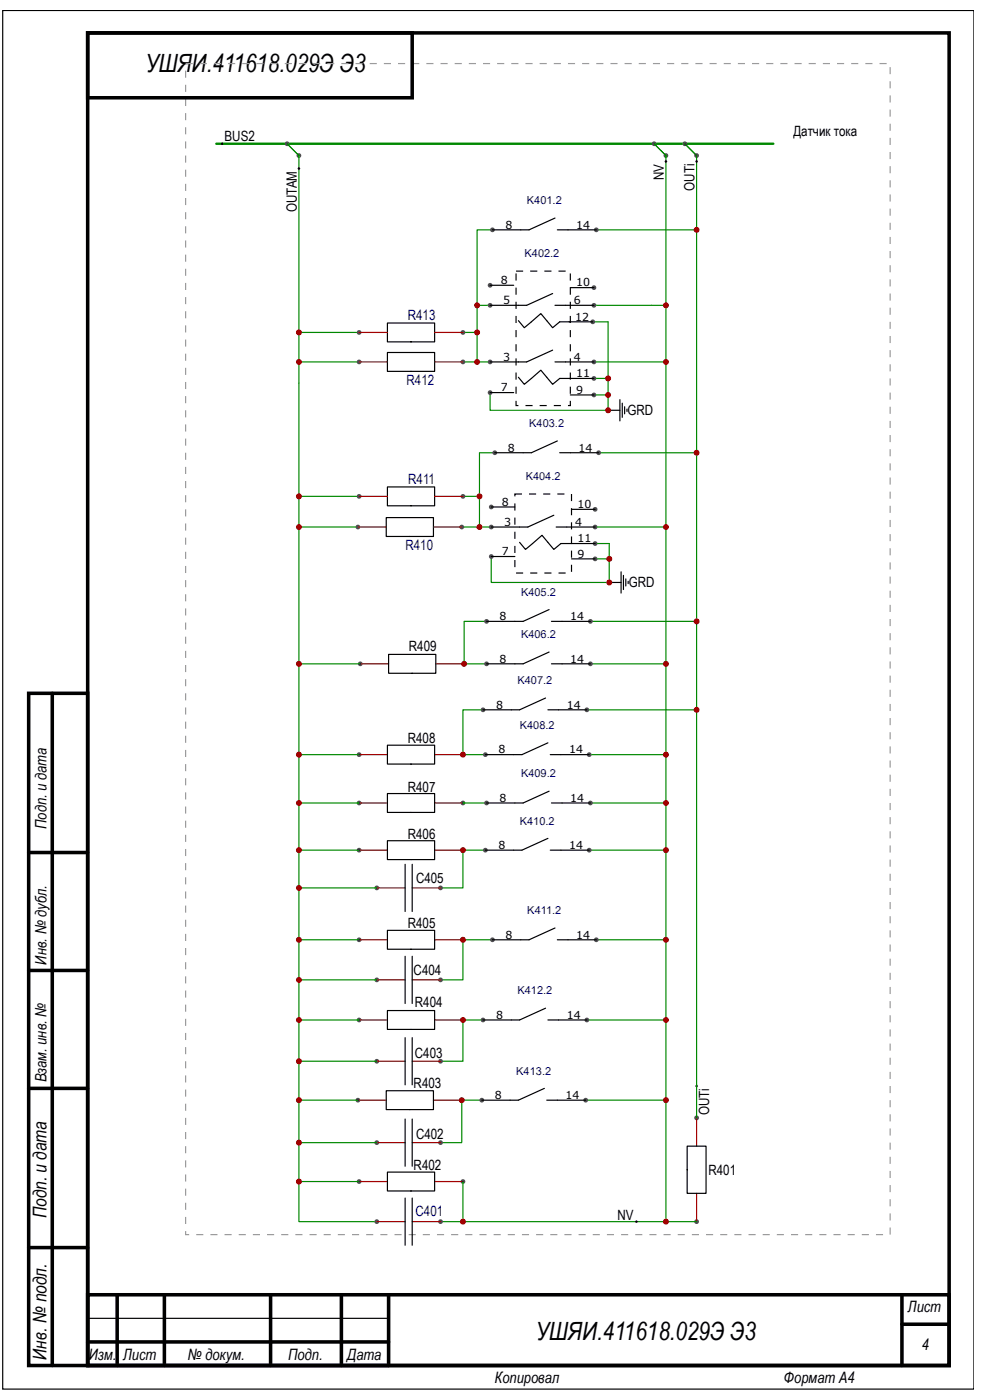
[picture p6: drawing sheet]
<svg xmlns="http://www.w3.org/2000/svg" width="210mm" height="297mm" viewBox="0 0 210 297" stroke-linecap="round" stroke-linejoin="round" font-family="sans-serif">
<circle cx="98.1" cy="250.7" r=".5" fill="#4f4f4f"/>
<path d="M92.1 250.7h6" fill="none" stroke="#800" stroke-width=".25"/>
<circle cx="76.1" cy="250.7" r=".5" fill="#4f4f4f"/>
<path d="M76.1 250.7h6" fill="none" stroke="#800" stroke-width=".25"/>
<path d="M82.1 248.7h10v4h-10z" fill="none" stroke="#000" stroke-width=".25"/>
<circle cx="97.9" cy="233.4" r=".5" fill="#4f4f4f"/>
<path d="M91.9 233.4h6" fill="none" stroke="#800" stroke-width=".25"/>
<circle cx="75.9" cy="233.4" r=".5" fill="#4f4f4f"/>
<path d="M75.9 233.4h6" fill="none" stroke="#800" stroke-width=".25"/>
<path d="M81.9 231.4h10v4h-10z" fill="none" stroke="#000" stroke-width=".25"/>
<path d="M98.1 216.4v8.7h-4.7M97.9 233.4v9h-4.5" fill="none" stroke="#080" stroke-width=".25"/>
<circle cx="93.4" cy="242.4" r=".5" fill="#4f4f4f"/>
<path d="M87.4 242.4h6" fill="none" stroke="#800" stroke-width=".25"/>
<circle cx="79.9" cy="242.4" r=".5" fill="#4f4f4f"/>
<path d="M79.9 242.4h6" fill="none" stroke="#800" stroke-width=".25"/>
<path d="M85.9 237.4v10M87.4 237.4v10" fill="none" stroke="#000" stroke-width=".25"/>
<circle cx="93.4" cy="225.1" r=".5" fill="#4f4f4f"/>
<path d="M87.4 225.1h6" fill="none" stroke="#800" stroke-width=".25"/>
<circle cx="79.9" cy="225.1" r=".5" fill="#4f4f4f"/>
<path d="M79.9 225.1h6" fill="none" stroke="#800" stroke-width=".25"/>
<path d="M85.9 220.1v10.1M87.4 220.1v10.1" fill="none" stroke="#000" stroke-width=".25"/>
<path d="M98.1 199.4v8.5h-4.7" fill="none" stroke="#080" stroke-width=".25"/>
<circle cx="98.1" cy="216.4" r=".5" fill="#4f4f4f"/>
<path d="M92.1 216.4h6" fill="none" stroke="#800" stroke-width=".25"/>
<circle cx="76.1" cy="216.4" r=".5" fill="#4f4f4f"/>
<path d="M76.1 216.4h6" fill="none" stroke="#800" stroke-width=".25"/>
<path d="M82.1 214.4h10v4h-10z" fill="none" stroke="#000" stroke-width=".25"/>
<circle cx="98.1" cy="199.4" r=".5" fill="#4f4f4f"/>
<path d="M92.1 199.4h6" fill="none" stroke="#800" stroke-width=".25"/>
<circle cx="76.1" cy="199.4" r=".5" fill="#4f4f4f"/>
<path d="M76.1 199.4h6" fill="none" stroke="#800" stroke-width=".25"/>
<path d="M82.1 197.4h10v4h-10z" fill="none" stroke="#000" stroke-width=".25"/>
<circle cx="98.1" cy="180.4" r=".5" fill="#4f4f4f"/>
<path d="M92.1 180.4h6" fill="none" stroke="#800" stroke-width=".25"/>
<circle cx="76.1" cy="180.4" r=".5" fill="#4f4f4f"/>
<path d="M76.1 180.4h6" fill="none" stroke="#800" stroke-width=".25"/>
<path d="M82.1 178.4h10v4h-10z" fill="none" stroke="#000" stroke-width=".25"/>
<circle cx="98.1" cy="170.4" r=".5" fill="#4f4f4f"/>
<path d="M92.1 170.4h6" fill="none" stroke="#800" stroke-width=".25"/>
<circle cx="76.1" cy="170.4" r=".5" fill="#4f4f4f"/>
<path d="M76.1 170.4h6" fill="none" stroke="#800" stroke-width=".25"/>
<path d="M82.1 168.4h10v4h-10z" fill="none" stroke="#000" stroke-width=".25"/>
<circle cx="98.1" cy="160.1" r=".5" fill="#4f4f4f"/>
<path d="M92.1 160.1h6" fill="none" stroke="#800" stroke-width=".25"/>
<circle cx="76.1" cy="160.1" r=".5" fill="#4f4f4f"/>
<path d="M76.1 160.1h6" fill="none" stroke="#800" stroke-width=".25"/>
<path d="M82.1 158.1h10v4h-10z" fill="none" stroke="#000" stroke-width=".25"/>
<path d="M102.4 150.6h-4.3v9.5M98.1 199.4h6.3M102.9 180.4h-4.8v8h-4.7M98.1 216.4h4.3M97.9 233.4h4.3" fill="none" stroke="#080" stroke-width=".25"/>
<circle cx="93.4" cy="207.9" r=".5" fill="#4f4f4f"/>
<path d="M87.4 207.9h6" fill="none" stroke="#800" stroke-width=".25"/>
<circle cx="79.9" cy="207.9" r=".5" fill="#4f4f4f"/>
<path d="M79.9 207.9h6" fill="none" stroke="#800" stroke-width=".25"/>
<path d="M85.9 202.9v10M87.4 202.9v10" fill="none" stroke="#000" stroke-width=".25"/>
<path d="M103.2 131.8h-4.8v9h4.8" fill="none" stroke="#080" stroke-width=".25"/>
<circle cx="98.4" cy="140.8" r=".5" fill="#4f4f4f"/>
<path d="M92.4 140.8h6" fill="none" stroke="#800" stroke-width=".25"/>
<circle cx="76.4" cy="140.8" r=".5" fill="#4f4f4f"/>
<path d="M76.4 140.8h6" fill="none" stroke="#800" stroke-width=".25"/>
<path d="M82.4 138.8h10v4h-10z" fill="none" stroke="#000" stroke-width=".25"/>
<path d="M104.4 48.8h-3.2v16h2.7" fill="none" stroke="#080" stroke-width=".25"/>
<circle cx="128.9" cy="87" r=".5" fill="#4f4f4f"/>
<path d="M128.9 87h2.5M131.4 84.8v4.5M131.9 85.5v3M132.4 86.3v1.5M132.9 86.8v.5" fill="none" stroke="#000" stroke-width=".25"/>
<circle cx="129.2" cy="123.6" r=".5" fill="#4f4f4f"/>
<path d="M129.2 123.6h2.5M131.7 121.3v4.5M132.2 122.1v3M132.7 122.8v1.5M133.2 123.3v.5" fill="none" stroke="#000" stroke-width=".25"/>
<circle cx="147.7" cy="259.2" r=".5" fill="#4f4f4f"/>
<path d="M147.7 253.2v6" fill="none" stroke="#800" stroke-width=".25"/>
<circle cx="147.7" cy="237.2" r=".5" fill="#4f4f4f"/>
<path d="M147.7 237.2v6" fill="none" stroke="#800" stroke-width=".25"/>
<path d="M145.7 243.2h4v10h-4z" fill="none" stroke="#000" stroke-width=".25"/>
<g fill="none" stroke="#080" stroke-width=".25">
<path d="M126.4 48.8h21.3v188.4M63.4 76.8h12.7M76.1 70.5h-12.7v188.7h16.5M98.1 76.8h3.1M98.1 70.5h3.1M101.2 64.8v12h2.7M125.7 68.3h3.2v18.7h-25v-3.7M125.9 64.8h15.3v168.6h-17M125.9 76.8h15.3M104.9 96h-3.2v15.8h2.5M125.9 80.3h3M126.9 96h20.8"/>
<path d="M63.4 111.8h12.5M63.4 105.3h12.7M97.9 111.8h3.8M98.1 105.3h3.6M126.2 115.3h3v8.3h-25v-5.5M126.2 111.8h15M125.2 131.8h22.5M63.4 140.8h13M124.4 150.6h23.3M125.2 140.8h16M63.4 170.4h12.7M63.4 160.1h12.7"/>
<path d="M98.1 160.1h4.8M124.9 160.1h16.3M125.2 170.4h16M63.4 199.4h12.7M63.4 180.4h12.7M124.9 180.4h16.3M126.4 199.4h14.8M63.4 207.9h16.5M124.4 216.4h16.8M63.4 250.7h12.7M98.1 250.7v8.5h-4.7M98.1 259.2h49.6"/>
</g>
<g fill="#000">
<path d="M147.7 230.2v.5zM147.4 230.4h.5z"/>
<circle cx="147.7" cy="230.4" r=".25"/>
</g>
<path d="M42.4 13.4h1.5v.2h-1.5zM45.4 13.4h1.5v.2h-1.5zM48.4 13.4h1.5v.2h-1.5zM51.4 13.4h1.5v.2h-1.5zM54.4 13.4h1.5v.2h-1.5zM57.4 13.4h1.5v.2h-1.5zM60.4 13.4h1.5v.2h-1.5zM63.4 13.4h1.5v.2h-1.5zM66.4 13.4h1.5v.2h-1.5zM69.4 13.4h1.5v.2h-1.5zM72.4 13.4h1.5v.2h-1.5zM75.4 13.4h1.5v.2h-1.5zM78.4 13.4h1.5v.2h-1.5zM81.4 13.4h1.5v.2h-1.5zM84.4 13.4h1.5v.2h-1.5zM87.4 13.4h1.5v.2h-1.5zM90.4 13.4h1.5v.2h-1.5zM93.4 13.4h1.5v.2h-1.5zM96.4 13.4h1.5v.2h-1.5zM99.4 13.4h1.5v.2h-1.5zM102.4 13.4h1.5v.2h-1.5zM105.4 13.4h1.5v.2h-1.5zM108.4 13.4h1.5v.2h-1.5zM111.4 13.4h1.5v.2h-1.5zM114.4 13.4h1.5v.2h-1.5zM117.4 13.4h1.5v.2h-1.5zM120.4 13.4h1.5v.2h-1.5zM123.4 13.4h1.5v.2h-1.5zM126.4 13.4h1.5v.2h-1.5zM129.4 13.4h1.5v.2h-1.5zM132.4 13.4h1.5v.2h-1.5zM135.4 13.4h1.5v.2h-1.5zM138.4 13.4h1.5v.2h-1.5zM141.4 13.4h1.5v.2h-1.5zM144.4 13.4h1.5v.2h-1.5zM147.4 13.4h1.5v.2h-1.5zM150.4 13.4h1.5v.2h-1.5zM153.4 13.4h1.5v.2h-1.5zM156.4 13.4h1.5v.2h-1.5zM159.4 13.4h1.5v.2h-1.5zM162.4 13.4h1.5v.2h-1.5zM165.4 13.4h1.6v.2h-1.6zM168.5 13.4h1.5v.2h-1.5zM171.5 13.4h1.5v.2h-1.5zM174.5 13.4h1.5v.2h-1.5zM177.5 13.4h1.5v.2h-1.5zM180.5 13.4h1.5v.2h-1.5zM183.5 13.4h1.5v.2h-1.5zM186.5 13.4h1.5v.2h-1.5zM188.6 14.2h.2v1.5h-.2zM188.6 17.2h.2v1.5h-.2zM188.6 20.2h.2v1.5h-.2zM188.6 23.2h.2v1.5h-.2zM188.6 26.2h.2v1.5h-.2zM188.6 29.2h.2v1.5h-.2zM188.6 32.2h.2v1.6h-.2zM188.6 35.3h.2v1.5h-.2zM188.6 38.3h.2v1.5h-.2zM188.6 41.3h.2v1.5h-.2zM188.6 44.3h.2v1.5h-.2zM188.6 47.3h.2v1.5h-.2zM188.6 50.3h.2v1.5h-.2zM188.6 53.3h.2v1.5h-.2zM188.6 56.3h.2v1.5h-.2zM188.6 59.3h.2v1.5h-.2zM188.6 62.3h.2v1.5h-.2zM188.6 65.3h.2v1.5h-.2zM188.6 68.3h.2v1.5h-.2zM188.6 71.3h.2v1.5h-.2zM188.6 74.3h.2v1.5h-.2zM188.6 77.3h.2v1.5h-.2zM188.6 80.3h.2v1.5h-.2zM188.6 83.3h.2v1.5h-.2zM188.6 86.3h.2v1.5h-.2zM188.6 89.3h.2v1.5h-.2zM188.6 92.3h.2v1.5h-.2zM188.6 95.3h.2v1.5h-.2zM188.6 98.3h.2v1.5h-.2zM188.6 101.3h.2v1.5h-.2zM188.6 104.3h.2v1.5h-.2zM188.6 107.3h.2v1.5h-.2zM188.6 110.3h.2v1.5h-.2zM188.6 113.3h.2v1.5h-.2zM188.6 116.3h.2v1.5h-.2zM188.6 119.3h.2v1.5h-.2zM188.6 122.3h.2v1.5h-.2zM188.6 125.3h.2v1.5h-.2zM188.6 128.3h.2v1.5h-.2zM188.6 131.3h.2v1.5h-.2zM188.6 134.3h.2v1.5h-.2zM188.6 137.3h.2v1.5h-.2zM188.6 140.3h.2v1.5h-.2zM188.6 143.3h.2v1.5h-.2zM188.6 146.3h.2v1.5h-.2zM188.6 149.3h.2v1.5h-.2zM188.6 152.3h.2v1.5h-.2zM188.6 155.3h.2v1.5h-.2zM188.6 158.3h.2v1.5h-.2zM188.6 161.3h.2v1.5h-.2zM188.6 164.4h.2v1.5h-.2zM188.6 167.4h.2v1.5h-.2zM188.6 170.4h.2v1.5h-.2zM188.6 173.4h.2v1.5h-.2zM188.6 176.4h.2v1.5h-.2zM188.6 179.4h.2v1.5h-.2zM188.6 182.4h.2v1.5h-.2zM188.6 185.4h.2v1.5h-.2zM188.6 188.4h.2v1.5h-.2zM188.6 191.4h.2v1.5h-.2zM188.6 194.4h.2v1.5h-.2zM188.6 197.4h.2v1.5h-.2zM188.6 200.4h.2v1.5h-.2zM188.6 203.4h.2v1.5h-.2zM188.6 206.4h.2v1.5h-.2zM188.6 209.4h.2v1.5h-.2zM188.6 212.4h.2v1.5h-.2zM188.6 215.4h.2v1.5h-.2zM188.6 218.4h.2v1.5h-.2zM188.6 221.4h.2v1.5h-.2zM188.6 224.4h.2v1.5h-.2zM188.6 227.4h.2v1.5h-.2zM188.6 230.4h.2v1.5h-.2zM188.6 233.4h.2v1.5h-.2zM188.6 236.4h.2v1.5h-.2zM188.6 239.4h.2v1.5h-.2zM188.6 242.4h.2v1.5h-.2zM188.6 245.4h.2v1.5h-.2zM188.6 248.4h.2v1.5h-.2zM188.6 251.4h.2v1.5h-.2zM188.6 254.4h.2v1.5h-.2zM188.6 257.4h.2v1.5h-.2zM188.6 260.4h.2v1.5h-.2zM185.7 261.8h1.5v.2h-1.5zM182.7 261.8h1.5v.2h-1.5zM179.7 261.8h1.5v.2h-1.5zM176.7 261.8h1.5v.2h-1.5zM173.7 261.8h1.5v.2h-1.5zM170.7 261.8h1.5v.2h-1.5zM167.7 261.8h1.5v.2h-1.5zM164.7 261.8h1.5v.2h-1.5zM161.7 261.8h1.5v.2h-1.5zM158.7 261.8h1.5v.2h-1.5zM155.7 261.8h1.5v.2h-1.5zM152.7 261.8h1.5v.2h-1.5zM149.7 261.8h1.5v.2h-1.5zM146.7 261.8h1.5v.2h-1.5zM143.7 261.8h1.5v.2h-1.5zM140.7 261.8h1.5v.2h-1.5zM137.7 261.8h1.5v.2h-1.5zM134.7 261.8h1.5v.2h-1.5zM131.7 261.8h1.5v.2h-1.5zM128.7 261.8h1.5v.2h-1.5zM125.7 261.8h1.5v.2h-1.5zM122.7 261.8h1.5v.2h-1.5zM119.7 261.8h1.5v.2h-1.5zM116.7 261.8h1.5v.2h-1.5zM113.7 261.8h1.5v.2h-1.5zM110.7 261.8h1.5v.2h-1.5zM107.7 261.8h1.5v.2h-1.5zM104.7 261.8h1.5v.2h-1.5zM101.7 261.8h1.5v.2h-1.5zM98.6 261.8h1.6v.2h-1.6zM95.6 261.8h1.5v.2h-1.5zM92.6 261.8h1.5v.2h-1.5zM89.6 261.8h1.5v.2h-1.5zM86.6 261.8h1.5v.2h-1.5zM83.6 261.8h1.5v.2h-1.5zM80.6 261.8h1.5v.2h-1.5zM77.6 261.8h1.5v.2h-1.5zM74.6 261.8h1.5v.2h-1.5zM71.6 261.8h1.5v.2h-1.5zM68.6 261.8h1.5v.2h-1.5zM65.6 261.8h1.5v.2h-1.5zM62.6 261.8h1.5v.2h-1.5zM59.6 261.8h1.5v.2h-1.5zM56.6 261.8h1.5v.2h-1.5zM53.6 261.8h1.5v.2h-1.5zM50.6 261.8h1.5v.2h-1.5zM47.6 261.8h1.5v.2h-1.5zM44.6 261.8h1.5v.2h-1.5zM41.6 261.8h1.5v.2h-1.5zM39.2 261.2h.3v.7h-.1v-.1h.7v.2h-.9zM39.2 258.2h.3v1.5h-.3zM39.2 255.2h.3v1.5h-.3zM39.2 252.2h.3v1.5h-.3zM39.2 249.2h.3v1.5h-.3zM39.2 246.2h.3v1.5h-.3zM39.2 243.2h.3v1.5h-.3zM39.2 240.2h.3v1.5h-.3zM39.2 237.2h.3v1.5h-.3zM39.2 234.2h.3v1.5h-.3zM39.2 231.2h.3v1.5h-.3zM39.2 228.1h.3v1.5h-.3zM39.2 225.1h.3v1.5h-.3zM39.2 222.1h.3v1.5h-.3zM39.2 219.1h.3v1.5h-.3zM39.2 216.1h.3v1.5h-.3zM39.2 213.1h.3v1.5h-.3zM39.2 210.1h.3v1.5h-.3zM39.2 207.1h.3v1.5h-.3zM39.2 204.1h.3v1.5h-.3zM39.2 201.1h.3v1.5h-.3zM39.2 198.1h.3v1.5h-.3zM39.2 195.1h.3v1.5h-.3zM39.2 192.1h.3v1.5h-.3zM39.2 189.1h.3v1.5h-.3zM39.2 186.1h.3v1.5h-.3zM39.2 183.1h.3v1.5h-.3zM39.2 180.1h.3v1.5h-.3zM39.2 177.1h.3v1.5h-.3zM39.2 174.1h.3v1.5h-.3zM39.2 171.1h.3v1.5h-.3zM39.2 168.1h.3v1.5h-.3zM39.2 165.1h.3v1.5h-.3zM39.2 162.1h.3v1.5h-.3zM39.2 159.1h.3v1.5h-.3zM39.2 156.1h.3v1.5h-.3zM39.2 153.1h.3v1.5h-.3zM39.2 150.1h.3v1.5h-.3zM39.2 147.1h.3v1.5h-.3zM39.2 144.1h.3v1.5h-.3zM39.2 141.1h.3v1.5h-.3zM39.2 138.1h.3v1.5h-.3zM39.2 135.1h.3v1.5h-.3zM39.2 132.1h.3v1.5h-.3zM39.2 129.1h.3v1.5h-.3zM39.2 126.1h.3v1.5h-.3zM39.2 123.1h.3v1.5h-.3zM39.2 120.1h.3v1.5h-.3zM39.2 117.1h.3v1.5h-.3zM39.2 114.1h.3v1.5h-.3zM39.2 111.1h.3v1.5h-.3zM39.2 108.1h.3v1.5h-.3zM39.2 105.1h.3v1.5h-.3zM39.2 102.1h.3v1.5h-.3zM39.2 99.1h.3v1.5h-.3zM39.2 96h.3v1.5h-.3zM39.2 93h.3v1.5h-.3zM39.2 90h.3v1.5h-.3zM39.2 87h.3v1.5h-.3zM39.2 84h.3v1.5h-.3zM39.2 81h.3v1.5h-.3zM39.2 78h.3v1.5h-.3zM39.2 75h.3v1.5h-.3zM39.2 72h.3v1.5h-.3zM39.2 69h.3v1.5h-.3zM39.2 66h.3v1.5h-.3zM39.2 63h.3v1.5h-.3zM39.2 60h.3v1.5h-.3zM39.2 57h.3v1.5h-.3zM39.2 54h.3v1.5h-.3zM39.2 51h.3v1.5h-.3zM39.2 48h.3v1.5h-.3zM39.2 45h.3v1.5h-.3zM39.2 42h.3v1.5h-.3zM39.2 39h.3v1.5h-.3zM39.2 36h.3v1.5h-.3zM39.2 33h.3v1.5h-.3zM39.2 30h.3v1.5h-.3zM39.2 27h.3v1.5h-.3zM39.2 24h.3v1.5h-.3zM39.2 21h.3v1.5h-.3zM39.2 18h.3v1.5h-.3zM39.2 15h.3v1.5h-.3zM39.4 13.4h1.5v.2h-1.5z" fill="#999"/>
<path d="M81.9 109.8h10v4h-10z" fill="none" stroke="#000" stroke-width=".25"/>
<circle cx="75.9" cy="111.8" r=".5" fill="#4f4f4f"/>
<path d="M75.9 111.8h6" fill="none" stroke="#800" stroke-width=".25"/>
<circle cx="97.9" cy="111.8" r=".5" fill="#4f4f4f"/>
<path d="M91.9 111.8h6" fill="none" stroke="#800" stroke-width=".25"/>
<path d="M82.1 103.3h10v4h-10z" fill="none" stroke="#000" stroke-width=".25"/>
<circle cx="76.1" cy="105.3" r=".5" fill="#4f4f4f"/>
<path d="M76.1 105.3h6" fill="none" stroke="#800" stroke-width=".25"/>
<circle cx="98.1" cy="105.3" r=".5" fill="#4f4f4f"/>
<path d="M92.1 105.3h6" fill="none" stroke="#800" stroke-width=".25"/>
<path d="M82.1 74.8h10v4h-10z" fill="none" stroke="#000" stroke-width=".25"/>
<circle cx="76.1" cy="76.8" r=".5" fill="#4f4f4f"/>
<path d="M76.1 76.8h6" fill="none" stroke="#800" stroke-width=".25"/>
<circle cx="98.1" cy="76.8" r=".5" fill="#4f4f4f"/>
<path d="M92.1 76.8h6" fill="none" stroke="#800" stroke-width=".25"/>
<path d="M82.1 68.5h10v4h-10z" fill="none" stroke="#000" stroke-width=".25"/>
<circle cx="76.1" cy="70.5" r=".5" fill="#4f4f4f"/>
<path d="M76.1 70.5h6" fill="none" stroke="#800" stroke-width=".25"/>
<circle cx="98.1" cy="70.5" r=".5" fill="#4f4f4f"/>
<path d="M92.1 70.5h6" fill="none" stroke="#800" stroke-width=".25"/>
<g fill="none" stroke="#000" stroke-width=".75">
<path d="M11.1 147.1v142.6M6.1 180.9h12.5M6.1 205.9h12.5M6.1 230.9h12.5M6.1 264.7h12.5M24.8 274.7v15M34.9 274.7v15M57.4 274.7v15M72.4 274.7v15M82.4 274.7v15M191.2 274.7v15M18.6 284.7h63.8"/>
<path d="M191.2 280.9h10"/>
</g>
<path d="M18.6 274.7h63.8" fill="none" stroke="#800080" stroke-width=".25"/>
<path d="M.6 2.2h205.9v292.5h-205.9zM18.6 279.7h63.8" fill="none" stroke="#000" stroke-width=".25"/>
<path d="M18.6 289.7h63.8" fill="none" stroke="#800080" stroke-width=".75"/>
<path d="M18.6 7h182.6v282.7h-182.6zM18.6 7h68.8v13.7h-68.8zM6.1 147.1h12.5v142.6h-12.5zM18.6 274.7h182.6v15h-182.6z" fill="none" stroke="#000" stroke-width=".75" stroke-linecap="butt"/>
<path d="M125.9 83.8h3M126.2 118.6h3M98.1 170.4h5.1M63.4 216.4h12.7M63.4 233.4h12.5M63.4 225.1h16.5M141.2 233.4v25.8M63.4 242.4h16.5" fill="none" stroke="#080" stroke-width=".25"/>
<g fill="#000">
<path d="M47.1 30.2v.5zM46.9 30.5h.5z"/>
<path d="M134.9 258.9v.5zM134.7 259.2h.5z"/>
<circle cx="47.1" cy="30.5" r=".25"/>
<circle cx="134.9" cy="259.2" r=".25"/>
</g>
<path d="M45.9 30.5h118" fill="none" stroke="#080" stroke-width=".5"/>
<g fill="#4f4f4f">
<circle cx="63.4" cy="33" r=".5"/>
<circle cx="60.9" cy="30.5" r=".5"/>
</g>
<g fill="#000">
<path d="M60.9 30.5l2.5 2.5z"/>
<path d="M63.4 35.5v.5zM63.1 35.8h.5z"/>
<circle cx="63.4" cy="35.8" r=".25"/>
</g>
<path d="M60.9 30.5l2.5 2.5v37.5" fill="none" stroke="#080" stroke-width=".25"/>
<g fill="#4f4f4f">
<circle cx="147.7" cy="33" r=".5"/>
<circle cx="145.2" cy="30.5" r=".5"/>
</g>
<g fill="#000">
<path d="M145.2 30.5l2.5 2.5z"/>
<path d="M147.7 34v.5zM147.4 34.3h.5z"/>
<circle cx="147.7" cy="34.3" r=".25"/>
</g>
<path d="M145.2 30.5l2.5 2.5v15.8" fill="none" stroke="#080" stroke-width=".25"/>
<g fill="#4f4f4f">
<circle cx="141.2" cy="33" r=".5"/>
<circle cx="138.7" cy="30.5" r=".5"/>
</g>
<g fill="#000">
<path d="M138.7 30.5l2.5 2.5z"/>
<path d="M141.2 34v.5zM140.9 34.3h.5z"/>
<circle cx="141.2" cy="34.3" r=".25"/>
</g>
<path d="M138.7 30.5l2.5 2.5v31.8" fill="none" stroke="#080" stroke-width=".25"/>
<path d="M118.7 80.3h2.2" fill="none" stroke="#000" stroke-width=".25"/>
<circle cx="125.9" cy="80.3" r=".5" fill="#4f4f4f"/>
<path d="M120.9 80.3h5" fill="none" stroke="#000" stroke-width=".25"/>
<circle cx="125.9" cy="83.8" r=".5" fill="#4f4f4f"/>
<path d="M120.9 83.8h5" fill="none" stroke="#000" stroke-width=".25"/>
<circle cx="103.9" cy="83.3" r=".5" fill="#4f4f4f"/>
<path d="M117.2 74.3l-5.5 2.5h-1.8M117.7 76.8h2.2M103.9 83.3h5" fill="none" stroke="#000" stroke-width=".25"/>
<path d="M112.4 57.4h1.5v.2h-1.5zM115.4 57.4h1.5v.2h-1.5zM118.4 57.4h1.5v.2h-1.5zM120.8 58h.2v1.5h-.2zM120.8 61h.2v1.5h-.2zM120.8 64h.2v1.5h-.2zM120.8 67h.2v1.5h-.2zM120.8 70h.2v1.5h-.2zM120.8 73h.2v1.5h-.2zM120.8 76h.2v1.5h-.2zM120.8 79h.2v1.5h-.2zM120.8 82h.2v1.5h-.2zM120.8 85h.2v1.2h-.6v-.3h.5v.1h-.1zM117.4 85.9h1.5v.3h-1.5zM114.4 85.9h1.5v.3h-1.5zM111.4 85.9h1.5v.3h-1.5zM109.3 85h.2v1h-.1v-.1h.5v.3h-.6zM109.3 82h.2v1.5h-.2zM109.3 79h.2v1.5h-.2zM109.3 76h.2v1.5h-.2zM109.3 73h.2v1.5h-.2zM109.3 70h.2v1.5h-.2zM109.3 67h.2v1.5h-.2zM109.3 64h.2v1.5h-.2zM109.3 61h.2v1.5h-.2zM109.3 58h.2v1.5h-.2zM109.4 57.4h1.5v.2h-1.5z" fill="#000"/>
<circle cx="103.9" cy="76.8" r=".5" fill="#4f4f4f"/>
<path d="M103.9 76.8h6" fill="none" stroke="#000" stroke-width=".25"/>
<circle cx="125.9" cy="76.8" r=".5" fill="#4f4f4f"/>
<path d="M119.9 76.8h6" fill="none" stroke="#000" stroke-width=".25"/>
<circle cx="125.9" cy="64.8" r=".5" fill="#4f4f4f"/>
<path d="M119.9 64.8h6" fill="none" stroke="#000" stroke-width=".25"/>
<circle cx="103.9" cy="64.8" r=".5" fill="#4f4f4f"/>
<path d="M117.2 62.3l-5.5 2.5h-7.8M117.7 64.8h2.2" fill="none" stroke="#000" stroke-width=".25"/>
<circle cx="103.9" cy="60.5" r=".5" fill="#4f4f4f"/>
<path d="M103.9 60.5h5" fill="none" stroke="#000" stroke-width=".25"/>
<circle cx="125.9" cy="61" r=".5" fill="#4f4f4f"/>
<path d="M120.9 61h5" fill="none" stroke="#000" stroke-width=".25"/>
<circle cx="125.7" cy="68.3" r=".5" fill="#4f4f4f"/>
<path d="M109.9 68l1.3 1.5 3.5-3 2.5 3 1.5-1.2h7M109.9 80l1.3 1.5 3.5-3 2.5 3 1.5-1.2" fill="none" stroke="#000" stroke-width=".25"/>
<circle cx="126.2" cy="111.8" r=".5" fill="#4f4f4f"/>
<path d="M120.2 111.8h6" fill="none" stroke="#000" stroke-width=".25"/>
<circle cx="104.2" cy="111.8" r=".5" fill="#4f4f4f"/>
<path d="M117.4 109.3l-5.5 2.5h-7.7M117.9 111.8h2.3" fill="none" stroke="#000" stroke-width=".25"/>
<path d="M112.2 104.7h1.5v.2h-1.5zM115.2 104.7h1.5v.2h-1.5zM118.2 104.7h1.5v.2h-1.5zM121 104.8h.3v1.5h-.3zM121 107.8h.3v1.5h-.3zM121 110.8h.3v1.5h-.3zM121 113.8h.3v1.5h-.3zM121 116.8h.3v1.5h-.3zM121 119.8h.3v1.5h-.3zM118.4 121.4h1.5v.3h-1.5zM115.4 121.4h1.5v.3h-1.5zM112.4 121.4h1.5v.3h-1.5zM109.4 121.4h1.5v.3h-1.5zM109 118.8h.3v1.5h-.3zM109 115.8h.3v1.5h-.3zM109 112.8h.3v1.5h-.3zM109 109.8h.3v1.5h-.3zM109 106.8h.3v1.5h-.3zM109 104.7h1.7v.2h-1.5v-.1h.1v.5h-.3z" fill="#000"/>
<circle cx="104.2" cy="118.1" r=".5" fill="#4f4f4f"/>
<path d="M104.2 118.1h5" fill="none" stroke="#000" stroke-width=".25"/>
<circle cx="104.2" cy="107.6" r=".5" fill="#4f4f4f"/>
<path d="M104.2 107.6h5" fill="none" stroke="#000" stroke-width=".25"/>
<circle cx="126.2" cy="118.6" r=".5" fill="#4f4f4f"/>
<path d="M121.2 118.6h5" fill="none" stroke="#000" stroke-width=".25"/>
<circle cx="126.2" cy="108.1" r=".5" fill="#4f4f4f"/>
<path d="M121.2 108.1h5" fill="none" stroke="#000" stroke-width=".25"/>
<circle cx="126.2" cy="115.3" r=".5" fill="#4f4f4f"/>
<path d="M110.2 115.1l1.2 1.5 3.5-3 2.5 3 1.5-1.3h7.3" fill="none" stroke="#000" stroke-width=".25"/>
<circle cx="124.2" cy="233.4" r=".5" fill="#4f4f4f"/>
<path d="M118.2 233.4h6" fill="none" stroke="#000" stroke-width=".25"/>
<circle cx="102.2" cy="233.4" r=".5" fill="#4f4f4f"/>
<path d="M115.4 230.9l-5.5 2.5h-7.7M115.9 233.4h2.3" fill="none" stroke="#000" stroke-width=".25"/>
<circle cx="124.4" cy="216.4" r=".5" fill="#4f4f4f"/>
<path d="M118.4 216.4h6" fill="none" stroke="#000" stroke-width=".25"/>
<circle cx="102.4" cy="216.4" r=".5" fill="#4f4f4f"/>
<path d="M115.7 213.9l-5.5 2.5h-7.8M116.2 216.4h2.2" fill="none" stroke="#000" stroke-width=".25"/>
<circle cx="126.4" cy="199.4" r=".5" fill="#4f4f4f"/>
<path d="M120.4 199.4h6" fill="none" stroke="#000" stroke-width=".25"/>
<circle cx="104.4" cy="199.4" r=".5" fill="#4f4f4f"/>
<path d="M117.7 196.9l-5.5 2.5h-7.8M118.2 199.4h2.2" fill="none" stroke="#000" stroke-width=".25"/>
<circle cx="124.9" cy="180.4" r=".5" fill="#4f4f4f"/>
<path d="M118.9 180.4h6" fill="none" stroke="#000" stroke-width=".25"/>
<circle cx="102.9" cy="180.4" r=".5" fill="#4f4f4f"/>
<path d="M116.2 177.9l-5.5 2.5h-7.8M116.7 180.4h2.2" fill="none" stroke="#000" stroke-width=".25"/>
<circle cx="125.2" cy="170.4" r=".5" fill="#4f4f4f"/>
<path d="M119.2 170.4h6" fill="none" stroke="#000" stroke-width=".25"/>
<circle cx="103.2" cy="170.4" r=".5" fill="#4f4f4f"/>
<path d="M116.4 167.9l-5.5 2.5h-7.7M116.9 170.4h2.3" fill="none" stroke="#000" stroke-width=".25"/>
<circle cx="124.9" cy="160.1" r=".5" fill="#4f4f4f"/>
<path d="M118.9 160.1h6" fill="none" stroke="#000" stroke-width=".25"/>
<circle cx="102.9" cy="160.1" r=".5" fill="#4f4f4f"/>
<path d="M116.2 157.6l-5.5 2.5h-7.8M116.7 160.1h2.2" fill="none" stroke="#000" stroke-width=".25"/>
<circle cx="124.4" cy="150.6" r=".5" fill="#4f4f4f"/>
<path d="M118.4 150.6h6" fill="none" stroke="#000" stroke-width=".25"/>
<circle cx="102.4" cy="150.6" r=".5" fill="#4f4f4f"/>
<path d="M115.7 148.1l-5.5 2.5h-7.8M116.2 150.6h2.2" fill="none" stroke="#000" stroke-width=".25"/>
<circle cx="125.2" cy="140.8" r=".5" fill="#4f4f4f"/>
<path d="M119.2 140.8h6" fill="none" stroke="#000" stroke-width=".25"/>
<circle cx="103.2" cy="140.8" r=".5" fill="#4f4f4f"/>
<path d="M116.4 138.3l-5.5 2.5h-7.7M116.9 140.8h2.3" fill="none" stroke="#000" stroke-width=".25"/>
<circle cx="125.2" cy="131.8" r=".5" fill="#4f4f4f"/>
<path d="M119.2 131.8h6" fill="none" stroke="#000" stroke-width=".25"/>
<circle cx="103.2" cy="131.8" r=".5" fill="#4f4f4f"/>
<path d="M116.4 129.3l-5.5 2.5h-7.7M116.9 131.8h2.3" fill="none" stroke="#000" stroke-width=".25"/>
<circle cx="126.9" cy="96" r=".5" fill="#4f4f4f"/>
<path d="M120.9 96h6" fill="none" stroke="#000" stroke-width=".25"/>
<circle cx="104.9" cy="96" r=".5" fill="#4f4f4f"/>
<path d="M118.2 93.5l-5.5 2.5h-7.8M118.7 96h2.2" fill="none" stroke="#000" stroke-width=".25"/>
<circle cx="126.4" cy="48.8" r=".5" fill="#4f4f4f"/>
<path d="M120.4 48.8h6" fill="none" stroke="#000" stroke-width=".25"/>
<circle cx="104.4" cy="48.8" r=".5" fill="#4f4f4f"/>
<path d="M117.7 46.3l-5.5 2.5h-7.8M118.2 48.8h2.2" fill="none" stroke="#000" stroke-width=".25"/>
<circle cx="93.4" cy="188.4" r=".5" fill="#4f4f4f"/>
<path d="M87.4 188.4h6" fill="none" stroke="#800" stroke-width=".25"/>
<circle cx="79.9" cy="188.4" r=".5" fill="#4f4f4f"/>
<path d="M79.9 188.4h6" fill="none" stroke="#800" stroke-width=".25"/>
<path d="M85.9 183.4v10M87.4 183.4v10" fill="none" stroke="#000" stroke-width=".25"/>
<path d="M63.4 188.4h16.5" fill="none" stroke="#080" stroke-width=".25"/>
<circle cx="79.9" cy="259.2" r=".5" fill="#4f4f4f"/>
<path d="M79.9 259.2h6" fill="none" stroke="#800" stroke-width=".25"/>
<circle cx="93.4" cy="259.2" r=".5" fill="#4f4f4f"/>
<path d="M87.4 259.2h6" fill="none" stroke="#800" stroke-width=".25"/>
<path d="M85.9 254.2v10M87.4 254.2v10" fill="none" stroke="#000" stroke-width=".25"/>
<circle cx="98.1" cy="199.4" r=".5" fill="#4f4f4f"/>
<circle cx="98.1" cy="199.4" r=".63" fill="#c00"/>
<circle cx="101.7" cy="105.3" r=".5" fill="#4f4f4f"/>
<circle cx="101.7" cy="105.3" r=".63" fill="#c00"/>
<circle cx="101.2" cy="64.8" r=".5" fill="#4f4f4f"/>
<circle cx="101.2" cy="64.8" r=".63" fill="#c00"/>
<circle cx="101.2" cy="70.5" r=".5" fill="#4f4f4f"/>
<circle cx="101.2" cy="70.5" r=".63" fill="#c00"/>
<circle cx="101.2" cy="76.8" r=".5" fill="#4f4f4f"/>
<circle cx="101.2" cy="76.8" r=".63" fill="#c00"/>
<circle cx="98.1" cy="160.1" r=".5" fill="#4f4f4f"/>
<circle cx="98.1" cy="160.1" r=".63" fill="#c00"/>
<circle cx="101.7" cy="111.8" r=".5" fill="#4f4f4f"/>
<circle cx="101.7" cy="111.8" r=".63" fill="#c00"/>
<circle cx="128.9" cy="80.3" r=".5" fill="#4f4f4f"/>
<circle cx="128.9" cy="80.3" r=".63" fill="#c00"/>
<circle cx="128.9" cy="83.8" r=".5" fill="#4f4f4f"/>
<circle cx="128.9" cy="83.8" r=".63" fill="#c00"/>
<circle cx="98.1" cy="216.4" r=".5" fill="#4f4f4f"/>
<circle cx="98.1" cy="216.4" r=".63" fill="#c00"/>
<circle cx="97.9" cy="233.4" r=".5" fill="#4f4f4f"/>
<circle cx="97.9" cy="233.4" r=".63" fill="#c00"/>
<circle cx="98.1" cy="259.2" r=".5" fill="#4f4f4f"/>
<circle cx="98.1" cy="259.2" r=".63" fill="#c00"/>
<circle cx="141.2" cy="76.8" r=".5" fill="#4f4f4f"/>
<circle cx="141.2" cy="76.8" r=".63" fill="#c00"/>
<circle cx="141.2" cy="111.8" r=".5" fill="#4f4f4f"/>
<circle cx="141.2" cy="111.8" r=".63" fill="#c00"/>
<circle cx="129.2" cy="118.6" r=".5" fill="#4f4f4f"/>
<circle cx="129.2" cy="118.6" r=".63" fill="#c00"/>
<circle cx="63.4" cy="76.8" r=".5" fill="#4f4f4f"/>
<circle cx="63.4" cy="76.8" r=".63" fill="#c00"/>
<circle cx="129.2" cy="123.6" r=".5" fill="#4f4f4f"/>
<circle cx="129.2" cy="123.6" r=".63" fill="#c00"/>
<circle cx="141.2" cy="140.8" r=".5" fill="#4f4f4f"/>
<circle cx="141.2" cy="140.8" r=".63" fill="#c00"/>
<circle cx="141.2" cy="160.1" r=".5" fill="#4f4f4f"/>
<circle cx="141.2" cy="160.1" r=".63" fill="#c00"/>
<circle cx="141.2" cy="170.4" r=".5" fill="#4f4f4f"/>
<circle cx="141.2" cy="170.4" r=".63" fill="#c00"/>
<circle cx="141.2" cy="180.4" r=".5" fill="#4f4f4f"/>
<circle cx="141.2" cy="180.4" r=".63" fill="#c00"/>
<circle cx="141.2" cy="199.4" r=".5" fill="#4f4f4f"/>
<circle cx="141.2" cy="199.4" r=".63" fill="#c00"/>
<circle cx="141.2" cy="216.4" r=".5" fill="#4f4f4f"/>
<circle cx="141.2" cy="216.4" r=".63" fill="#c00"/>
<circle cx="141.2" cy="259.2" r=".5" fill="#4f4f4f"/>
<circle cx="141.2" cy="259.2" r=".63" fill="#c00"/>
<circle cx="141.2" cy="233.4" r=".5" fill="#4f4f4f"/>
<circle cx="141.2" cy="233.4" r=".63" fill="#c00"/>
<circle cx="98.4" cy="140.8" r=".5" fill="#4f4f4f"/>
<circle cx="98.4" cy="140.8" r=".63" fill="#c00"/>
<circle cx="63.4" cy="242.4" r=".5" fill="#4f4f4f"/>
<circle cx="63.4" cy="242.4" r=".63" fill="#c00"/>
<circle cx="63.4" cy="233.4" r=".5" fill="#4f4f4f"/>
<circle cx="63.4" cy="233.4" r=".63" fill="#c00"/>
<circle cx="128.9" cy="87" r=".5" fill="#4f4f4f"/>
<circle cx="128.9" cy="87" r=".63" fill="#c00"/>
<circle cx="63.4" cy="207.9" r=".5" fill="#4f4f4f"/>
<circle cx="63.4" cy="207.9" r=".63" fill="#c00"/>
<circle cx="63.4" cy="199.4" r=".5" fill="#4f4f4f"/>
<circle cx="63.4" cy="199.4" r=".63" fill="#c00"/>
<circle cx="63.4" cy="180.4" r=".5" fill="#4f4f4f"/>
<circle cx="63.4" cy="180.4" r=".63" fill="#c00"/>
<circle cx="63.4" cy="170.4" r=".5" fill="#4f4f4f"/>
<circle cx="63.4" cy="170.4" r=".63" fill="#c00"/>
<circle cx="63.4" cy="160.1" r=".5" fill="#4f4f4f"/>
<circle cx="63.4" cy="160.1" r=".63" fill="#c00"/>
<circle cx="63.4" cy="140.8" r=".5" fill="#4f4f4f"/>
<circle cx="63.4" cy="140.8" r=".63" fill="#c00"/>
<circle cx="63.4" cy="111.8" r=".5" fill="#4f4f4f"/>
<circle cx="63.4" cy="111.8" r=".63" fill="#c00"/>
<circle cx="63.4" cy="105.3" r=".5" fill="#4f4f4f"/>
<circle cx="63.4" cy="105.3" r=".63" fill="#c00"/>
<circle cx="63.4" cy="225.1" r=".5" fill="#4f4f4f"/>
<circle cx="63.4" cy="225.1" r=".63" fill="#c00"/>
<circle cx="63.4" cy="216.4" r=".5" fill="#4f4f4f"/>
<circle cx="63.4" cy="216.4" r=".63" fill="#c00"/>
<circle cx="147.7" cy="150.6" r=".5" fill="#4f4f4f"/>
<circle cx="147.7" cy="150.6" r=".63" fill="#c00"/>
<circle cx="147.7" cy="131.8" r=".5" fill="#4f4f4f"/>
<circle cx="147.7" cy="131.8" r=".63" fill="#c00"/>
<circle cx="147.7" cy="96" r=".5" fill="#4f4f4f"/>
<circle cx="147.7" cy="96" r=".63" fill="#c00"/>
<circle cx="63.4" cy="70.5" r=".5" fill="#4f4f4f"/>
<circle cx="63.4" cy="70.5" r=".63" fill="#c00"/>
<circle cx="147.7" cy="48.8" r=".5" fill="#4f4f4f"/>
<circle cx="147.7" cy="48.8" r=".63" fill="#c00"/>
<circle cx="141.2" cy="64.8" r=".5" fill="#4f4f4f"/>
<circle cx="141.2" cy="64.8" r=".63" fill="#c00"/>
<circle cx="63.4" cy="250.7" r=".5" fill="#4f4f4f"/>
<circle cx="63.4" cy="250.7" r=".63" fill="#c00"/>
<circle cx="63.4" cy="188.4" r=".5" fill="#4f4f4f"/>
<circle cx="63.4" cy="188.4" r=".63" fill="#c00"/>
<circle cx="98.1" cy="180.4" r=".5" fill="#4f4f4f"/>
<circle cx="98.1" cy="180.4" r=".63" fill="#c00"/>
<g font-size="5.3">
<text x="30.9" y="15.3">УШЯИ.411618.029Э Э3</text>
<text x="113.7" y="284.2">УШЯИ.411618.029Э Э3</text>
</g>
<g font-size="4">
<text x="9.8" y="258.4" transform="rotate(-90 9.8 258.4)">Подп. и дата</text>
<text x="9.8" y="288.4" transform="rotate(-90 9.8 288.4)">Инв. № подл.</text>
</g>
<g font-size="3.3">
<text x="9.8" y="175.9" transform="rotate(-90 9.8 175.9)">Подп. и дата</text>
<text x="9.8" y="204.6" transform="rotate(-90 9.8 204.6)">Инв. № дубл.</text>
<text x="9.8" y="229.7" transform="rotate(-90 9.8 229.7)">Взам. инв. №</text>
<text x="192.5" y="278.4">Лист</text>
<text x="195.5" y="286.4">4</text>
<text x="18.8" y="288.4">Изм.</text>
<text x="26.1" y="288.4">Лист</text>
<text x="39.9" y="288.4">№ докум.</text>
<text x="61.1" y="288.4">Подп.</text>
<text x="73.6" y="288.4">Дата</text>
<text x="104.9" y="293.4">Копировал</text>
<text x="166.2" y="293.4">Формат А4</text>
</g>
<g font-size="3">
<text x="47.6" y="29.9">BUS2</text>
<text x="168.2" y="28.7">Датчик тока</text>
<text x="140.7" y="38.3" transform="rotate(-90 140.7 38.3)">NV</text>
<text x="147.3" y="40.4" transform="rotate(-90 147.3 40.4)">OUTi</text>
<text x="62.9" y="45" transform="rotate(-90 62.9 45)">OUTAM</text>
<text x="133" y="88.1">GRD</text>
<text x="133.3" y="124.6">GRD</text>
<text x="86.7" y="138.2">R409</text>
<text x="86.4" y="157.7">R408</text>
<text x="86.4" y="167.9">R407</text>
<text x="86.4" y="177.9">R406</text>
<text x="88.2" y="187.4">C405</text>
<text x="86.4" y="196.9">R405</text>
<text x="87.7" y="206.9">C404</text>
<text x="88" y="213.7">R404</text>
<text x="88" y="224.5">C403</text>
<text x="87.7" y="230.7">R403</text>
<text x="150.4" y="236.6" transform="rotate(-90 150.4 236.6)">OUTi</text>
<text x="88.2" y="241.7">C402</text>
<text x="87.7" y="248.2">R402</text>
<text x="150.2" y="249.2">R401</text>
<text x="130.9" y="258.7">NV</text>
</g>
<g font-size="3" fill="#000080">
<text x="86.4" y="67.8">R413</text>
<text x="86.2" y="81.6">R412</text>
<text x="86.5" y="102.6">R411</text>
<text x="85.9" y="116.6">R410</text>
<text x="88.1" y="258">C401</text>
</g>
<g font-size="2.3" fill="#000080">
<text x="111.7" y="43.3">K401.2</text>
<text x="111.2" y="54.6">K402.2</text>
<text x="112.2" y="90.6">K403.2</text>
<text x="111.5" y="101.9">K404.2</text>
<text x="110.5" y="126.4">K405.2</text>
<text x="110.5" y="135.4">K406.2</text>
<text x="109.7" y="145.2">K407.2</text>
<text x="110.2" y="154.7">K408.2</text>
<text x="110.5" y="164.9">K409.2</text>
<text x="110.2" y="174.9">K410.2</text>
<text x="111.8" y="194">K411.2</text>
<text x="109.7" y="211">K412.2</text>
<text x="109.5" y="228">K413.2</text>
</g>
<g font-size="2.3">
<text x="107.2" y="48.5">8</text>
<text x="122.2" y="48.5">14</text>
<text x="106.2" y="60.3">8</text>
<text x="106.7" y="64.5">5</text>
<text x="121.7" y="64.5">6</text>
<text x="122.2" y="60.8">10</text>
<text x="121.9" y="68">12</text>
<text x="106.7" y="76.5">3</text>
<text x="121.7" y="76.5">4</text>
<text x="106.2" y="83">7</text>
<text x="122.2" y="80">11</text>
<text x="122.2" y="83.5">9</text>
<text x="107.7" y="95.8">8</text>
<text x="122.7" y="95.8">14</text>
<text x="106.4" y="107.3">8</text>
<text x="122.4" y="107.8">10</text>
<text x="106.9" y="111.6">3</text>
<text x="121.9" y="111.6">4</text>
<text x="106.4" y="117.8">7</text>
<text x="122.4" y="118.3">9</text>
<text x="122.4" y="115.1">11</text>
<text x="105.9" y="131.6">8</text>
<text x="120.9" y="131.6">14</text>
<text x="105.9" y="140.6">8</text>
<text x="120.9" y="140.6">14</text>
<text x="105.2" y="150.3">8</text>
<text x="120.2" y="150.3">14</text>
<text x="105.7" y="159.8">8</text>
<text x="120.7" y="159.8">14</text>
<text x="105.9" y="170.1">8</text>
<text x="120.9" y="170.1">14</text>
<text x="105.7" y="180.1">8</text>
<text x="120.7" y="180.1">14</text>
<text x="107.2" y="199.1">8</text>
<text x="122.2" y="199.1">14</text>
<text x="105.2" y="216.1">8</text>
<text x="120.2" y="216.1">14</text>
<text x="104.9" y="233.2">8</text>
<text x="119.9" y="233.2">14</text>
</g>
</svg>
